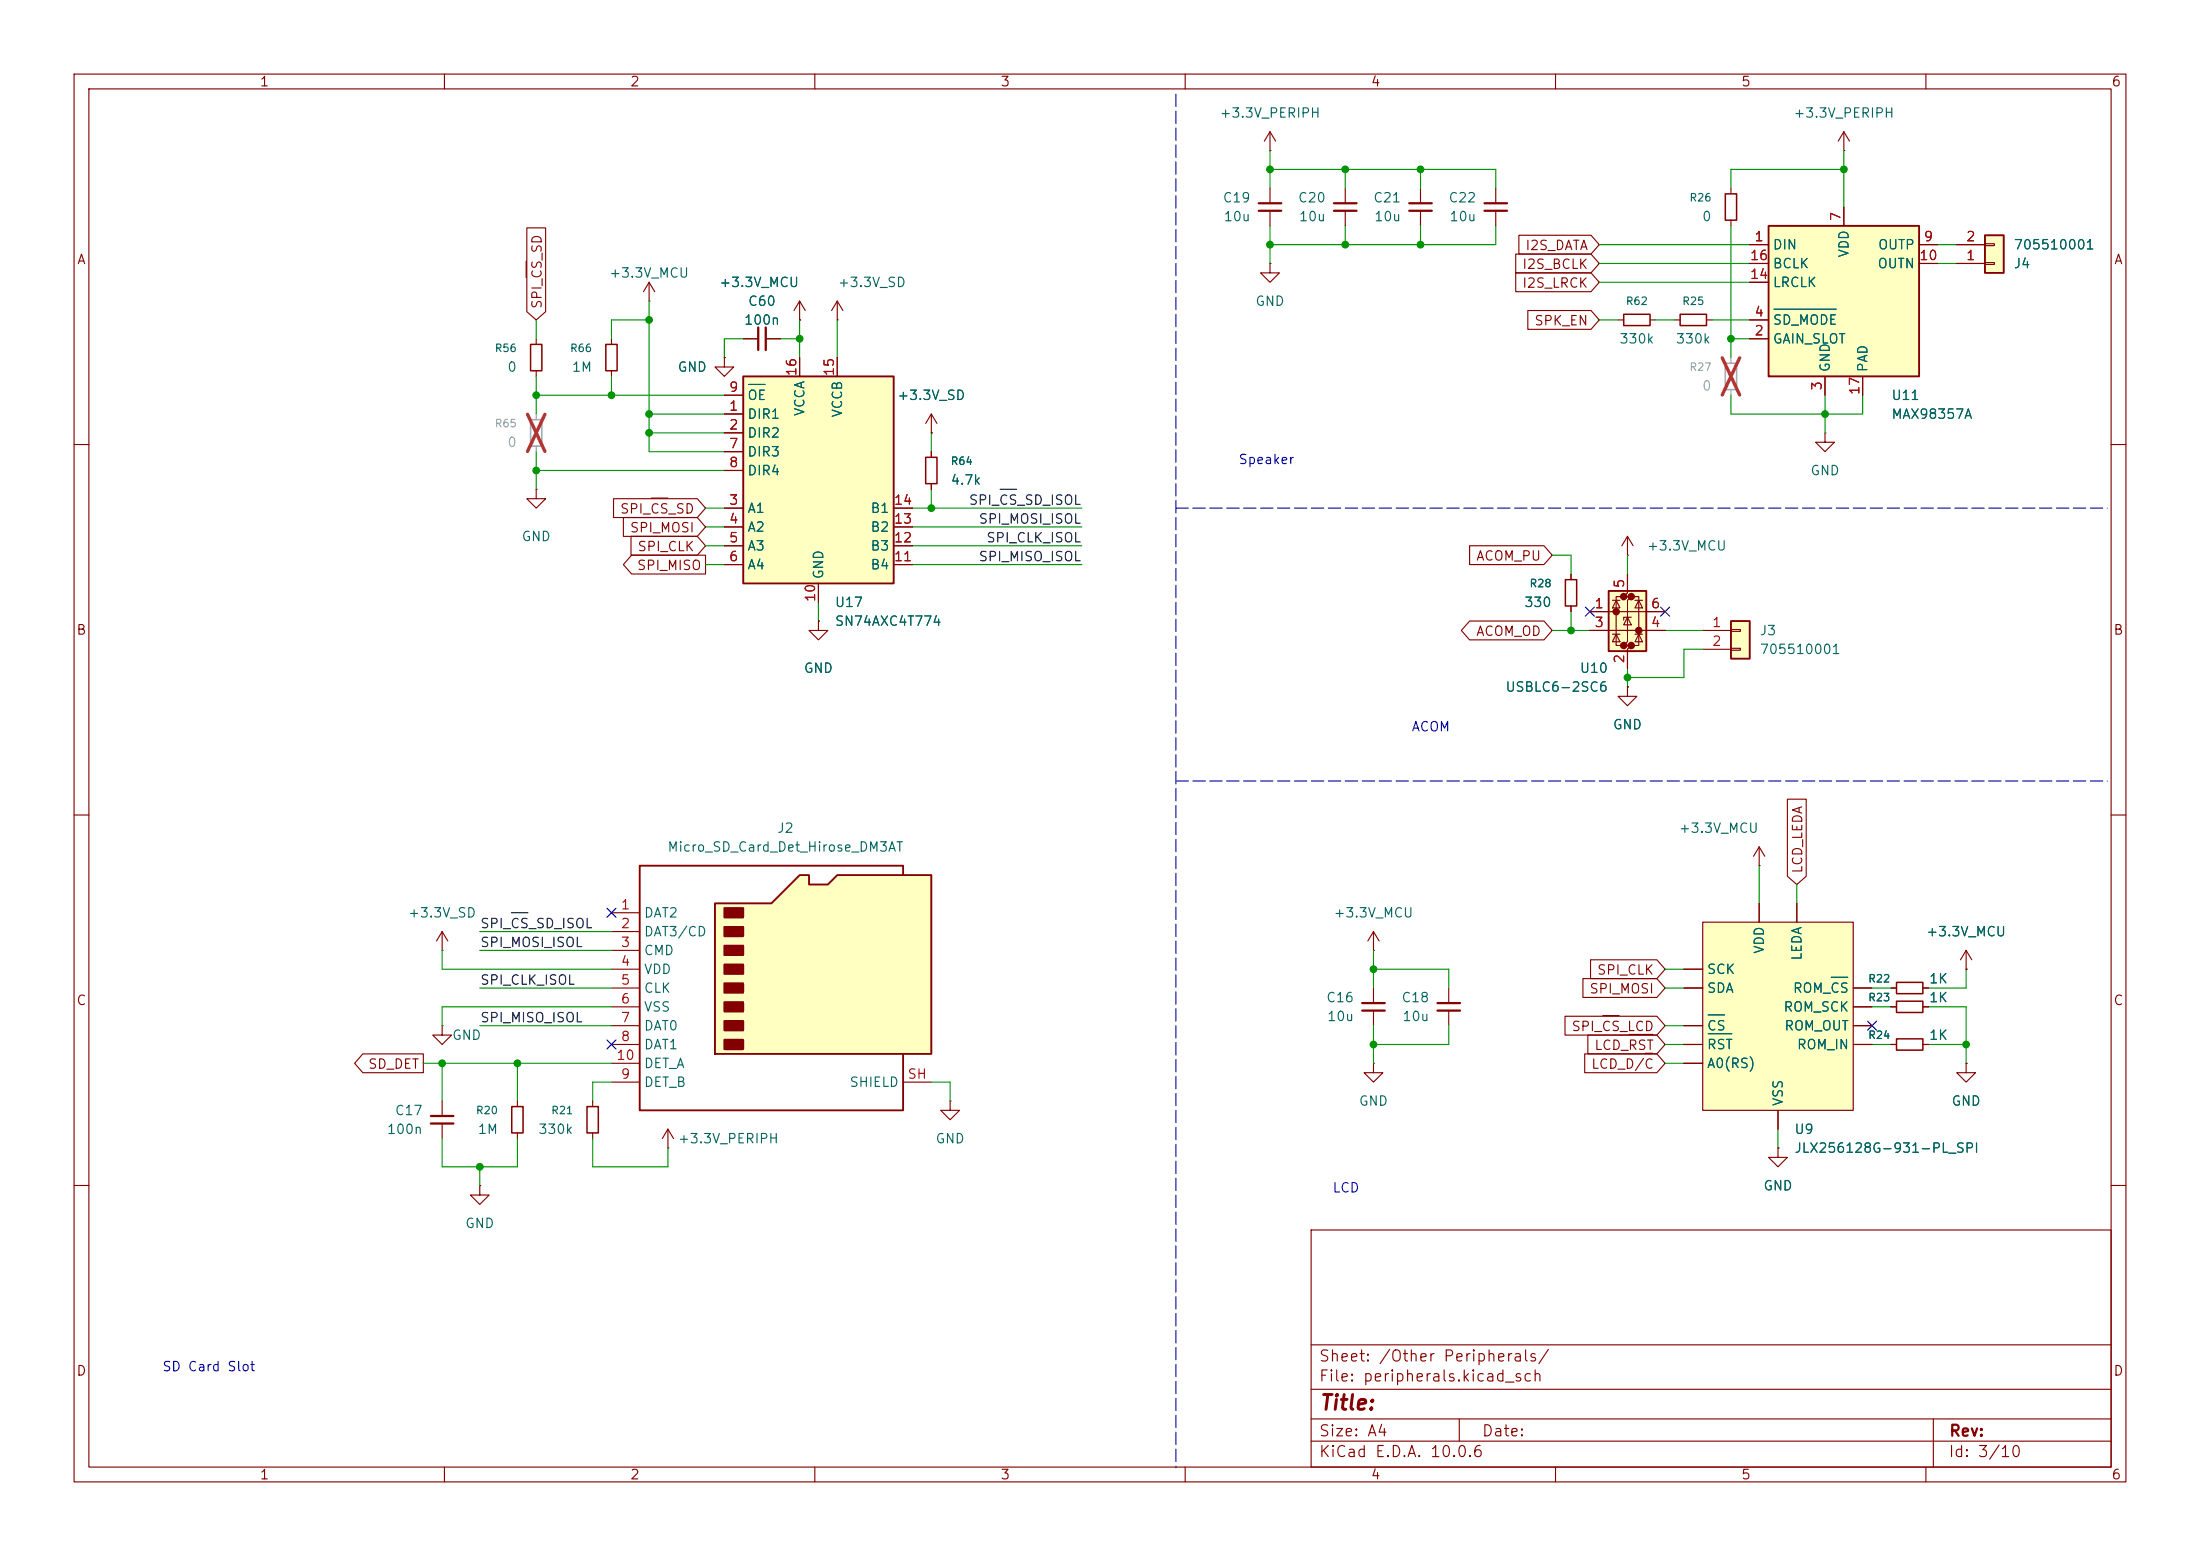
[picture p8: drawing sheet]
<svg xmlns="http://www.w3.org/2000/svg" width="297mm" height="210mm" viewBox="0 0 297 210" stroke-linecap="round" stroke-linejoin="round" font-family="sans-serif">
<g fill="none" stroke="#840000" stroke-width=".15">
<path d="M10 10h277v190h-277zM12 12h273v186h-273zM60 10v2M110 10v2M160 10v2M171.4 17.8v2.5M171.4 17.8l-.7 1.3M171.4 17.8l.8 1.3M210 10v2M248.9 17.8l-.7 1.3M248.9 17.8l.8 1.3M248.9 17.8v2.5"/>
<path d="M260 10v2M171.4 35.6v1.2h1.3l-1.3 1.3-1.2-1.3h1.2M171.4 35.6h.1M171.4 20.3h.1M171.4 25.4v2M171.4 28.4v2.1M181.6 25.4v2M181.6 28.4v2.1M201.9 25.4v2M201.9 28.4v2.1M233.7 25.4v.8M233.7 29.7v.8"/>
<path d="M248.9 20.3h.1M97.8 48.3v1.2h1.3l-1.3 1.3-1.3-1.3h1.3M97.8 48.3h.1M100.3 45.7h2.1M103.4 45.7h2M10 60h2M285 60h2M110.5 83.8v1.3h1.3l-1.3 1.3-1.3-1.3h1.3M110.5 83.8h.1M10 110h2M285 110h2M59.7 128.3h.1"/>
<path d="M59.7 125.7l-.8 1.3M59.7 125.7l.8 1.3M59.7 125.7v2.6M185.4 133.4v2M185.4 136.4v2M80 148.6v.8M80 152.9v.8M128.3 148.6v1.3h1.2l-1.2 1.2-1.3-1.2h1.3M128.3 148.6h.1M10 160h2M64.8 160v1.3h1.2l-1.2 1.3-1.3-1.3h1.3M64.8 160h.1"/>
<path d="M177 166h108v32h-108zM285 160h2M60 198v2M110 198v2M160 198v2M177 194.5h108M177 191.5h108M177 187.5h108M177 181.5h108M197 191.5v3M210 198v2M260 198v2"/>
<path d="M261 191.5v6.5"/>
</g>
<path d="M232.9 26.2h1.5v3.5h-1.5zM79.2 149.4h1.6v3.5h-1.6z" fill="none" stroke="#840000" stroke-width=".2"/>
<path d="M169.9 27.4h3.1M169.9 28.4h3.1M180.1 27.4h3M180.1 28.4h3M200.4 27.4h3.1M200.4 28.4h3.1M102.4 44.2v3M103.4 44.2v3M183.9 135.4h3M183.9 136.4h3" fill="none" stroke="#840000" stroke-width=".3"/>
<path d="M100.3 50.8h20.3v27.9h-20.3z" fill="#ffffc2"/>
<path d="M100.3 50.8h20.3v27.9h-20.3z" fill="none" stroke="#840000" stroke-width=".25"/>
<g fill="none" stroke="#840000" stroke-width=".15">
<path d="M191.8 25.4v2M191.8 28.4v2.1M97.8 55.9h2.5M97.8 58.4h2.5M97.8 53.3h2.5M107.9 48.3v2.5M113 48.3v2.5M125.7 58.4h.1M125.7 55.9l-.7 1.3M125.7 55.9l.8 1.3M125.7 55.9v2.5M218.4 43.2h.8"/>
<path d="M222.8 43.2h.7M226.1 43.2h.7M230.4 43.2h.7M97.8 68.6h2.5M97.8 71.1h2.5M97.8 73.7h2.5M97.8 76.2h2.5M97.8 61h2.5M97.8 63.5h2.5M110.5 78.7v2.6M120.6 68.6h2.6M120.6 71.1h2.6"/>
<path d="M120.6 73.7h2.6M120.6 76.2h2.6M69.8 148.6v.8M69.8 152.9v.8"/>
</g>
<path d="M101.1 51.9h2.2" fill="none" stroke="#006464" stroke-width=".15"/>
<path d="M190.2 27.4h3.1M190.2 28.4h3.1" fill="none" stroke="#840000" stroke-width=".3"/>
<path d="M232.9 49h1.5v3.6h-1.5z" fill="none" stroke="#a1a1a1" stroke-width=".2"/>
<path d="M233.7 48.3v.7M233.7 52.6v.7" fill="none" stroke="#a1a1a1" stroke-width=".15"/>
<path d="M232.5 48.3l2.4 5M234.9 48.3l-2.4 5" fill="none" stroke="#e12e31" stroke-width=".46"/>
<path d="M219.2 42.4h3.6v1.5h-3.6zM226.8 42.4h3.6v1.5h-3.6zM69.1 149.4h1.5v3.5h-1.5z" fill="none" stroke="#840000" stroke-width=".2"/>
<path d="M238.8 30.5h20.3v20.3h-20.3z" fill="#ffffc2"/>
<path d="M238.8 30.5h20.3v20.3h-20.3z" fill="none" stroke="#840000" stroke-width=".25"/>
<path d="M236.2 33h2.6M236.2 35.6h2.6M236.2 38.1h2.6M248.9 27.9v2.6M259.1 33h2.5M259.1 35.6h2.5M236.2 45.7h2.6M236.2 43.2h2.6M246.4 50.8v2.5M251.5 50.8v2.5" fill="none" stroke="#840000" stroke-width=".15"/>
<path d="M239.5 41.7h8.4" fill="none" stroke="#006464" stroke-width=".15"/>
<path d="M268 31.8h2.5v5h-2.5z" fill="#ffffc2"/>
<path d="M268 31.8h2.5v5h-2.5z" fill="none" stroke="#840000" stroke-width=".25"/>
<path d="M264.2 35.6h3.8M264.2 33h3.8M268 35.4h1.2v.3h-1.2zM268 32.9h1.2v.2h-1.2z" fill="none" stroke="#840000" stroke-width=".15"/>
<path d="M96.5 121.9h7.6l3.8-3.8h1.3v1.3h2.6l1.2-1.3h12.7v24.1h-29.2z" fill="#ffffc2"/>
<path d="M121.9 118.1v-1.3h-35.5v33.1h35.5v-7.7M96.5 121.9h7.6l3.8-3.8h1.3v1.3h2.6l1.2-1.3h12.7v24.1h-29.2z" fill="none" stroke="#840000" stroke-width=".25"/>
<g fill="#840000" stroke="#840000" stroke-width=".25">
<path d="M97.8 122.6h2.5v1.2h-2.5z"/>
<path d="M97.8 125.1h2.5v1.3h-2.5z"/>
<path d="M97.8 127.6h2.5v1.3h-2.5z"/>
<path d="M97.8 130.2h2.5v1.2h-2.5z"/>
<path d="M97.8 132.7h2.5v1.3h-2.5z"/>
<path d="M97.8 135.3h2.5v1.2h-2.5z"/>
<path d="M97.8 137.8h2.5v1.3h-2.5z"/>
<path d="M97.8 140.3h2.5v1.3h-2.5z"/>
</g>
<g fill="none" stroke="#840000" stroke-width=".15">
<path d="M59.7 138.4v1.3h1.3l-1.3 1.3-1.3-1.3h1.3M59.7 138.4h.1M82.5 123.2h3.9M82.5 125.7h3.9M82.5 128.3h3.9M82.5 130.8h3.9M82.5 133.4h3.9M82.5 135.9h3.9M82.5 138.4h3.9M185.4 128.3h.1M185.4 125.7l-.7 1.3M185.4 125.7l.8 1.3"/>
<path d="M185.4 125.7v2.6M82.5 141h3.9M82.5 146.1h3.9M82.5 143.5h3.9M90.2 154.9h.1M90.2 152.4l-.8 1.3M90.2 152.4l.7 1.3M90.2 152.4v2.5M121.9 146.1h3.8"/>
</g>
<path d="M217.2 79.8h5v8.1h-5z" fill="#ffffc2"/>
<g fill="#840000" stroke="#840000" stroke-width=".51">
<circle cx="218.2" cy="82.5" r=".25"/>
<circle cx="219.2" cy="80.5" r=".25"/>
<circle cx="219.2" cy="87.1" r=".25"/>
<circle cx="220.2" cy="80.5" r=".25"/>
<circle cx="220.2" cy="87.1" r=".25"/>
<circle cx="221.2" cy="85.1" r=".25"/>
</g>
<g fill="none" stroke="#840000" stroke-width=".15">
<path d="M82.5 45.7v.8M82.5 50v.8M107.9 43.2h.1M107.9 40.6l-.7 1.3M107.9 40.6l.8 1.3M107.9 40.6v2.6M113 43.2h.1M113 40.6l-.7 1.3M113 40.6l.8 1.3M113 40.6v2.6M246.4 58.4v1.3h1.2l-1.2 1.3-1.3-1.3h1.3M246.4 58.4h.1"/>
<path d="M219.7 77.5v2.5l-.5 .5h1l-.5 .5v5.6l-.5 .5h1l-.5 .5v2.6M214.6 82.6h10.2M214.6 85.1h10.2M217.7 85.6h1M217.7 81h1M218.2 81l.5 1h-1zM218.2 85.6l.5 1h-1zM219.2 80.5h-1v6.6h1M219.7 83.3l.5 1h-1zM220.2 83.3h-1v.4M220.2 80.5h1v6.6h-1M220.7 85.6h1"/>
<path d="M220.7 81h1M221.2 81l.5 1h-1zM221.2 85.6l.5 1h-1zM255.3 135.9h.7M255.3 133.4h.7M259.6 135.9h.7M259.6 133.4h.7M59.7 148.6v2M59.7 151.6v2.1M255.3 141h.7M259.6 141h.7M265.4 143.5v1.3h1.3l-1.3 1.3-1.2-1.3h1.2"/>
<path d="M265.4 143.5h.1"/>
</g>
<path d="M217.2 79.8h5v8.1h-5z" fill="none" stroke="#840000" stroke-width=".25"/>
<path d="M81.8 46.5h1.5v3.5h-1.5zM256 135.1h3.6v1.6h-3.6zM256 132.6h3.6v1.5h-3.6zM256 140.2h3.6v1.5h-3.6z" fill="none" stroke="#840000" stroke-width=".2"/>
<path d="M58.2 150.6h3M58.2 151.6h3" fill="none" stroke="#840000" stroke-width=".3"/>
<path d="M229.9 124.5h20.3v25.4h-20.3z" fill="#ffffc2"/>
<g fill="none" stroke="#840000" stroke-width=".15">
<path d="M87.6 38.1l-.7 1.3M87.6 38.1l.8 1.3M87.6 38.1v2.5M72.4 45.7v.8M72.4 50v.8M87.6 40.6h.1M125.7 61v.7M125.7 65.3v.7M212.1 77.5v.7M219.7 74.9h.1M219.7 72.4l-.8 1.3M219.7 72.4l.8 1.3"/>
<path d="M219.7 72.4v2.5M212.1 81.8v.8M237.5 116.8h.1M237.5 114.3v2.5M237.5 114.3l-.8 1.3M237.5 114.3l.8 1.3M195.6 133.4v2M195.6 136.4v2M227.3 138.4h2.6M227.3 130.8h2.6M227.3 133.4h2.6M229.9 124.5h20.3v25.4h-20.3z"/>
<path d="M237.5 121.9v2.6M242.6 121.9v2.6M250.2 138.4h2.5M250.2 135.9h2.5M250.2 133.4h2.5M227.3 141h2.6M227.3 143.5h2.6M240 154.9v1.3h1.3l-1.3 1.3-1.2-1.3h1.2M240 154.9h.1M240 149.9v2.5M250.2 141h2.5"/>
</g>
<path d="M230.6 139.5h3.2M230.6 137h2.2M247.2 131.9h2.3" fill="none" stroke="#006464" stroke-width=".15"/>
<path d="M71.6 46.5h1.6v3.5h-1.6zM125 61.7h1.5v3.6h-1.5zM211.3 78.2h1.6v3.6h-1.6z" fill="none" stroke="#840000" stroke-width=".2"/>
<path d="M71.6 56.6h1.6v3.6h-1.6z" fill="none" stroke="#a1a1a1" stroke-width=".2"/>
<path d="M72.4 55.9v.7M72.4 60.2v.8" fill="none" stroke="#a1a1a1" stroke-width=".15"/>
<path d="M71.2 55.9l2.4 5M73.6 55.9l-2.4 5" fill="none" stroke="#e12e31" stroke-width=".46"/>
<path d="M194.1 135.4h3M194.1 136.4h3" fill="none" stroke="#840000" stroke-width=".3"/>
<path d="M233.7 83.8h2.5v5.1h-2.5z" fill="#ffffc2"/>
<path d="M233.7 83.8h2.5v5.1h-2.5z" fill="none" stroke="#840000" stroke-width=".25"/>
<g fill="none" stroke="#840000" stroke-width=".15">
<path d="M71 35.2v2.3M71.1 30.8h2.6v11.3l-1.3 1.1-1.3-1.1zM204.6 34.3h10.2l1.1 1.3-1.1 1.2h-10.2zM204.6 36.8h10.2l1.1 1.3-1.1 1.3h-10.2zM205 31.7h9.8l1.1 1.3-1.1 1.3h-9.8zM236.2 35.6h2.6M236.2 33h2.6M236.2 38.1h2.6M248.9 27.9v2.6M259.1 35.6h2.5M259.1 33h2.5M264.2 35.6h3.8"/>
<path d="M264.2 33h3.8M97.8 48.3h.1M97.8 55.9h2.5M97.8 58.4h2.5M97.8 53.3h2.5M100.3 45.7h2.1M103.4 45.7h2M107.9 43.2h.1M107.9 48.3v2.5M113 48.3v2.5M125.7 58.4h.1M206.3 41.9h8.5l1.1 1.3-1.1 1.3h-8.5z"/>
<path d="M236.2 45.7h2.6M236.2 43.2h2.6M246.4 50.8v2.5M251.5 50.8v2.5M72.4 66v1.3h1.3l-1.3 1.3-1.3-1.3h1.3M72.4 66h.1M82.8 67.3h11.3l1.1 1.3-1.1 1.3h-11.3zM84.2 69.8h9.9l1.1 1.3-1.1 1.3h-9.9zM85.2 72.4h8.9l1.1 1.3-1.1 1.2h-8.9zM85.3 74.9h9.9v2.6h-9.9l-1.1-1.3zM87.9 67.2h2.2M97.8 68.6h2.5"/>
<path d="M97.8 71.1h2.5M97.8 73.7h2.5M97.8 76.2h2.5M97.8 61h2.5M97.8 63.5h2.5M110.5 78.7v2.6M120.6 68.6h2.6M120.6 71.1h2.6M120.6 73.7h2.6M120.6 76.2h2.6M125.7 61v.7M125.7 65.3v.7"/>
<path d="M198.4 73.7h10l1.1 1.2-1.1 1.3h-10zM212.1 77.5v.7M219.7 77.5v2.5M110.5 83.8h.1M198.4 83.8h10l1.1 1.3-1.1 1.3h-10l-1.1-1.3zM212.1 81.8v.8M214.6 85.1h2.6M214.6 82.6h2.6M219.7 92.7v1.3h1.3l-1.3 1.3-1.3-1.3h1.3M219.7 92.7h.1M219.7 87.6v2.6M222.2 85.1h2.6"/>
<path d="M222.2 82.6h2.6M229.9 85.1h3.8M229.9 87.6h3.8M233.7 85h1.2v.2h-1.2zM233.7 87.5h1.2v.3h-1.2zM241.3 107.9h2.5v10.4l-1.2 1.1-1.3-1.1zM211.3 137.2h12.4l1.1 1.2-1.1 1.3h-12.4zM213.7 132.1h10l1.1 1.3-1.1 1.2h-10zM214.4 139.7h9.3l1.1 1.3-1.1 1.2h-9.3zM214.7 129.5h9l1.1 1.3-1.1 1.3h-9zM216.4 137.1h2.2M219.9 139.6h3.2"/>
<path d="M227.3 138.4h2.6M227.3 130.8h2.6M227.3 133.4h2.6M237.5 121.9v2.6M242.6 121.9v2.6M250.2 138.4h2.5M250.2 135.9h2.5M250.2 133.4h2.5M255.3 135.9h.7M255.3 133.4h.7M259.6 135.9h.7M259.6 133.4h.7"/>
<path d="M265.4 130.8h.1M265.4 128.3l-.7 1.2M265.4 128.3l.8 1.2M265.4 128.3v2.5M49 142.2h8.1v2.6h-8.1l-1.1-1.3zM185.4 143.5v1.3h1.3l-1.3 1.3-1.3-1.3h1.3M185.4 143.5h.1M213.9 142.2h9.8l1.1 1.3-1.1 1.3h-9.8zM222.1 142.2h1M227.3 141h2.6M227.3 143.5h2.6M240 154.9h.1"/>
<path d="M240 149.9v2.5M250.2 141h2.5M255.3 141h.7M259.6 141h.7M265.4 143.5h.1"/>
</g>
<path d="M135 66h2.2M69 123.2h2.3" fill="none" stroke="#0f0f0f" stroke-width=".15"/>
<path d="M158.7 12.7v185.4M158.7 68.6h125.8M158.7 105.4h125.8" fill="none" stroke="#0000c2" stroke-width=".15" stroke-dasharray="1.7 .6"/>
<g fill="none" stroke="#009600" stroke-width=".15">
<path d="M171.4 22.9h30.5v2.5M171.4 20.3v5.1M171.4 30.5v5.1M181.6 22.9v2.5M181.6 30.5v2.5M191.8 22.9v2.5M191.8 30.5v2.5M201.9 30.5v2.5h-30.5M215.9 33h20.3M215.9 35.6h20.3M215.9 38.1h20.3M233.7 30.5v17.8"/>
<path d="M248.9 22.9h-15.2v2.5M248.9 20.3v7.6M261.6 33h2.6M261.6 35.6h2.6M72.4 53.3h25.4M72.4 43.2v2.5M72.4 50.8v5.1M82.5 50.8v2.5M87.6 55.9h10.2M87.6 40.6v20.4h10.2M87.6 43.2h-5.1v2.5M87.6 58.4h10.2"/>
<path d="M100.3 45.7h-2.5v2.6M105.4 45.7h2.5M107.9 43.2v5.1M113 43.2v5.1M125.7 58.4v2.6M215.9 43.2h2.5M223.5 43.2h2.6M231.1 43.2h5.1M233.7 53.3v2.6h17.8v-2.6M233.7 45.7h2.5M246.4 53.3v5.1M72.4 63.5h25.4"/>
<path d="M72.4 61v5M95.2 68.6h2.6M95.2 76.2h2.6M95.2 71.1h2.6M95.2 73.7h2.6M123.2 68.6h22.8M123.2 76.2h22.8M123.2 71.1h22.8M123.2 73.7h22.8M125.7 66v2.6M209.5 74.9h2.6v2.6M219.7 74.9v2.6"/>
<path d="M110.5 81.3v2.5M209.5 85.1h5.1M212.1 82.6v2.5M219.7 90.2v2.5M224.8 85.1h5.1M229.9 87.6h-2.6v3.8h-7.6M237.5 116.8v5.1M242.6 119.4v2.5M59.7 128.3v2.5h22.8M64.8 138.4h17.7M64.8 133.4h17.7M64.8 128.3h17.7"/>
<path d="M64.8 125.7h17.7M82.5 135.9h-22.8v2.5M185.4 130.8h10.2v2.6M185.4 128.3v5.1M185.4 138.4v5.1M195.6 138.4v2.6h-10.2M224.8 138.4h2.5M224.8 130.8h2.5M224.8 133.4h2.5M252.7 135.9h2.6M252.7 133.4h2.6M260.3 135.9h5.1v7.6"/>
<path d="M265.4 130.8v2.6h-5.1M57.1 143.5h25.4M59.7 143.5v5.1M59.7 153.7v3.8h10.1v-3.8M64.8 157.5v2.5M69.8 143.5v5.1M80 153.7v3.8h10.2v-2.6M82.5 146.1h-2.5v2.5M125.7 146.1h2.6v2.5M224.8 141h2.5M224.8 143.5h2.5M240 152.4v2.5"/>
<path d="M252.7 141h2.6M260.3 141h5.1"/>
</g>
<path d="M214 81.9l1.2 1.3M215.2 81.9l-1.2 1.3M224.2 81.9l1.2 1.3M225.4 81.9l-1.2 1.3M81.9 122.6l1.3 1.2M83.2 122.6l-1.3 1.2M252.1 137.8l1.2 1.2M253.3 137.8l-1.2 1.2M81.9 140.4l1.3 1.2M83.2 140.4l-1.3 1.2" fill="none" stroke="#000084" stroke-width=".15"/>
<path d="M101.1 51.9h2.2M239.5 41.7h8.4M230.6 139.5h3.2M230.6 137h2.2M247.2 131.9h2.3" fill="none" stroke="#006464" stroke-width=".15"/>
<g fill="#009600" stroke="#009600" stroke-width=".14">
<circle cx="219.7" cy="91.4" r=".46"/>
<circle cx="212.1" cy="85.1" r=".46"/>
<circle cx="246.4" cy="55.9" r=".46"/>
<circle cx="171.4" cy="22.9" r=".46"/>
<circle cx="171.4" cy="33" r=".46"/>
<circle cx="191.8" cy="22.9" r=".46"/>
<circle cx="181.6" cy="22.9" r=".46"/>
<circle cx="181.6" cy="33" r=".46"/>
<circle cx="191.8" cy="33" r=".46"/>
<circle cx="185.4" cy="130.8" r=".46"/>
<circle cx="185.4" cy="141" r=".46"/>
<circle cx="248.9" cy="22.9" r=".46"/>
<circle cx="233.7" cy="45.7" r=".46"/>
<circle cx="265.4" cy="141" r=".46"/>
<circle cx="82.5" cy="53.3" r=".46"/>
<circle cx="72.4" cy="53.3" r=".46"/>
<circle cx="87.6" cy="43.2" r=".46"/>
<circle cx="87.6" cy="58.4" r=".46"/>
<circle cx="87.6" cy="55.9" r=".46"/>
<circle cx="72.4" cy="63.5" r=".46"/>
<circle cx="64.8" cy="157.5" r=".46"/>
<circle cx="69.8" cy="143.5" r=".46"/>
<circle cx="59.7" cy="143.5" r=".46"/>
<circle cx="125.7" cy="68.6" r=".46"/>
<circle cx="107.9" cy="45.7" r=".46"/>
</g>
<text font-size="2" fill="#840000" x="178" y="190.8">Title:</text>
<g font-size="1.5" fill="#840000">
<text x="178" y="184.1">Sheet: /Other Peripherals/</text>
<text x="178" y="186.8">File: peripherals.kicad_sch</text>
<text x="178" y="197">KiCad E.D.A. 10.0.6</text>
<text x="178" y="194.2">Size: A4</text>
<text x="200" y="194.2">Date:</text>
<text x="263" y="197">Id: 3/10</text>
<text x="263" y="194.2">Rev:</text>
</g>
<g font-size="1.3" fill="#840000">
<text x="35" y="12">1</text>
<text x="85" y="12">2</text>
<text x="135" y="12">3</text>
<text x="185" y="12">4</text>
<text x="235" y="12">5</text>
<text x="285" y="12">6</text>
<text x="10.3" y="36">A</text>
<text x="205.8" y="34.1">I2S_DATA</text>
<text x="285.3" y="36">A</text>
<text x="73.4" y="41.8" transform="rotate(-90 73.4 41.8)">SPI_CS_SD</text>
<text x="205.4" y="36.6">I2S_BCLK</text>
<text x="205.4" y="39.2">I2S_LRCK</text>
<text x="207" y="44.2">SPK_EN</text>
<text x="83.6" y="69.6">SPI_CS_SD</text>
<text x="84.9" y="72.2">SPI_MOSI</text>
<text x="85.9" y="77.3">SPI_MISO</text>
<text x="86" y="74.7">SPI_CLK</text>
<text x="199.2" y="76">ACOM_PU</text>
<text x="10.2" y="86">B</text>
<text x="199.2" y="86.1">ACOM_OD</text>
<text x="285.2" y="86">B</text>
<text x="243.6" y="118" transform="rotate(-90 243.6 118)">LCD_LEDA</text>
<text x="215.5" y="131.9">SPI_CLK</text>
<text x="10.2" y="136">C</text>
<text x="214.5" y="134.4">SPI_MOSI</text>
<text x="285.2" y="136">C</text>
<text x="212.1" y="139.5">SPI_CS_LCD</text>
<text x="215.2" y="142">LCD_RST</text>
<text x="49.6" y="144.6">SD_DET</text>
<text x="214.7" y="144.6">LCD_D/C</text>
<text x="10.2" y="186">D</text>
<text x="285.2" y="186">D</text>
<text x="35" y="200">1</text>
<text x="85" y="200">2</text>
<text x="135" y="200">3</text>
<text x="185" y="200">4</text>
<text x="235" y="200">5</text>
<text x="285" y="200">6</text>
</g>
<g font-size="1.3" fill="#006464">
<text x="164.5" y="16.2">+3.3V_PERIPH</text>
<text x="242" y="16.2">+3.3V_PERIPH</text>
<text x="165" y="27.6">C19</text>
<text x="175.1" y="27.6">C20</text>
<text x="185.3" y="27.6">C21</text>
<text x="195.5" y="27.6">C22</text>
<text x="165.1" y="30.2">10u</text>
<text x="175.3" y="30.2">10u</text>
<text x="185.4" y="30.2">10u</text>
<text x="195.6" y="30.2">10u</text>
<text x="229.7" y="30.2">0</text>
<text x="239.2" y="34">DIN</text>
<text x="249.9" y="34.8" transform="rotate(-90 249.9 34.8)">VDD</text>
<text x="253.4" y="34">OUTP</text>
<text x="271.8" y="34">705510001</text>
<text x="82.2" y="37.8">+3.3V_MCU</text>
<text x="97" y="39.1">+3.3V_MCU</text>
<text x="100.9" y="41.6">C60</text>
<text x="113" y="39.1">+3.3V_SD</text>
<text x="169.4" y="41.6">GND</text>
<text x="239.2" y="39.1">LRCLK</text>
<text x="239.2" y="36.5">BCLK</text>
<text x="253.4" y="36.5">OUTN</text>
<text x="271.8" y="36.5">J4</text>
<text x="100.4" y="44.1">100n</text>
<text x="218.5" y="46.7">330k</text>
<text x="226.1" y="46.7">330k</text>
<text x="239.2" y="46.7">GAIN_SLOT</text>
<text x="239.2" y="44.1">SD_MODE</text>
<text x="68.4" y="50.5">0</text>
<text x="77.1" y="50.5">1M</text>
<text x="91.4" y="50.5">GND</text>
<text x="247.3" y="50.3" transform="rotate(-90 247.3 50.3)">GND</text>
<text x="252.4" y="50.3" transform="rotate(-90 252.4 50.3)">PAD</text>
<text x="100.8" y="56.8">DIR1</text>
<text x="100.8" y="59.4">DIR2</text>
<text x="100.8" y="54.3">OE</text>
<text x="108.9" y="56.3" transform="rotate(-90 108.9 56.3)">VCCA</text>
<text x="114" y="56.4" transform="rotate(-90 114 56.4)">VCCB</text>
<text x="121" y="54.3">+3.3V_SD</text>
<text x="255.3" y="54.3">U11</text>
<text x="255.3" y="56.8">MAX98357A</text>
<text x="100.8" y="61.9">DIR3</text>
<text x="100.8" y="64.5">DIR4</text>
<text x="128.3" y="65.7">4.7k</text>
<text x="244.3" y="64.5">GND</text>
<text x="100.8" y="69.5">A1</text>
<text x="117.4" y="69.5">B1</text>
<text x="70.3" y="73.4">GND</text>
<text x="100.8" y="72.1">A2</text>
<text x="100.8" y="74.6">A3</text>
<text x="100.8" y="77.2">A4</text>
<text x="117.4" y="77.2">B4</text>
<text x="117.4" y="74.6">B3</text>
<text x="117.4" y="72.1">B2</text>
<text x="222.2" y="74.6">+3.3V_MCU</text>
<text x="111.5" y="78.3" transform="rotate(-90 111.5 78.3)">GND</text>
<text x="112.6" y="82.2">U17</text>
<text x="205.7" y="82.2">330</text>
<text x="112.6" y="84.8">SN74AXC4T774</text>
<text x="237.5" y="86.1">J3</text>
<text x="237.5" y="88.6">705510001</text>
<text x="108.4" y="91.1">GND</text>
<text x="203.1" y="93.7">USBLC6-2SC6</text>
<text x="213.2" y="91.1">U10</text>
<text x="217.6" y="98.8">GND</text>
<text x="104.8" y="112.7">J2</text>
<text x="226.5" y="112.7">+3.3V_MCU</text>
<text x="90" y="115.3">Micro_SD_Card_Det_Hirose_DM3AT</text>
<text x="55" y="124.2">+3.3V_SD</text>
<text x="86.8" y="124.2">DAT2</text>
<text x="179.9" y="124.2">+3.3V_MCU</text>
<text x="86.8" y="126.7">DAT3/CD</text>
<text x="86.8" y="129.2">CMD</text>
<text x="86.8" y="131.8">VDD</text>
<text x="230.4" y="131.8">SCK</text>
<text x="238.5" y="128.8" transform="rotate(-90 238.5 128.8)">VDD</text>
<text x="243.5" y="129.7" transform="rotate(-90 243.5 129.7)">LEDA</text>
<text x="260" y="126.7">+3.3V_MCU</text>
<text x="86.8" y="134.3">CLK</text>
<text x="86.8" y="136.9">VSS</text>
<text x="179" y="135.6">C16</text>
<text x="189.1" y="135.6">C18</text>
<text x="230.4" y="134.3">SDA</text>
<text x="240.7" y="136.9">ROM_SCK</text>
<text x="242" y="134.3">ROM_CS</text>
<text x="260.3" y="135.6">1K</text>
<text x="260.3" y="133">1K</text>
<text x="60.9" y="140.7">GND</text>
<text x="86.8" y="139.4">DAT0</text>
<text x="86.8" y="141.9">DAT1</text>
<text x="179.1" y="138.1">10u</text>
<text x="189.2" y="138.1">10u</text>
<text x="230.4" y="141.9">RST</text>
<text x="230.4" y="139.4">CS</text>
<text x="240.8" y="139.4">ROM_OUT</text>
<text x="242.5" y="141.9">ROM_IN</text>
<text x="260.3" y="140.7">1K</text>
<text x="86.8" y="147">DET_B</text>
<text x="86.8" y="144.5">DET_A</text>
<text x="114.6" y="147">SHIELD</text>
<text x="183.4" y="149.6">GND</text>
<text x="230.4" y="144.5">A0(RS)</text>
<text x="241" y="149.4" transform="rotate(-90 241 149.4)">VSS</text>
<text x="263.4" y="149.6">GND</text>
<text x="52.1" y="153.4">100n</text>
<text x="53.2" y="150.8">C17</text>
<text x="64.4" y="153.4">1M</text>
<text x="72.6" y="153.4">330k</text>
<text x="91.4" y="154.6">+3.3V_PERIPH</text>
<text x="126.2" y="154.6">GND</text>
<text x="242.2" y="153.4">U9</text>
<text x="242.2" y="155.9">JLX256128G-931-PL_SPI</text>
<text x="238" y="161">GND</text>
<text x="62.7" y="166.1">GND</text>
</g>
<g font-size="1.3" fill="#a90000">
<text x="248.8" y="29.9" transform="rotate(-90 248.8 29.9)">7</text>
<text x="236.2" y="35.4">16</text>
<text x="236.8" y="32.9">1</text>
<text x="259" y="35.4">10</text>
<text x="259.6" y="32.9">9</text>
<text x="265.3" y="35.4">1</text>
<text x="265.3" y="32.9">2</text>
<text x="236.2" y="38">14</text>
<text x="236.8" y="45.6">2</text>
<text x="236.8" y="43">4</text>
<text x="98.3" y="53.2">9</text>
<text x="107.8" y="50.9" transform="rotate(-90 107.8 50.9)">16</text>
<text x="112.9" y="50.9" transform="rotate(-90 112.9 50.9)">15</text>
<text x="246.2" y="52.8" transform="rotate(-90 246.2 52.8)">3</text>
<text x="251.3" y="53.4" transform="rotate(-90 251.3 53.4)">17</text>
<text x="98.3" y="55.7">1</text>
<text x="98.3" y="58.3">2</text>
<text x="98.3" y="60.8">7</text>
<text x="98.3" y="63.4">8</text>
<text x="98.3" y="68.4">3</text>
<text x="98.3" y="71">4</text>
<text x="120.6" y="71">13</text>
<text x="120.6" y="68.4">14</text>
<text x="98.3" y="73.5">5</text>
<text x="98.3" y="76.1">6</text>
<text x="120.6" y="76.1">11</text>
<text x="120.6" y="73.5">12</text>
<text x="110.4" y="81.3" transform="rotate(-90 110.4 81.3)">10</text>
<text x="215.2" y="82.4">1</text>
<text x="219.6" y="79.5" transform="rotate(-90 219.6 79.5)">5</text>
<text x="222.8" y="82.4">6</text>
<text x="215.2" y="85">3</text>
<text x="219.6" y="89.6" transform="rotate(-90 219.6 89.6)">2</text>
<text x="222.8" y="85">4</text>
<text x="231" y="85">1</text>
<text x="231" y="87.5">2</text>
<text x="83.7" y="123.1">1</text>
<text x="83.7" y="125.6">2</text>
<text x="83.7" y="128.1">3</text>
<text x="83.7" y="130.7">4</text>
<text x="83.7" y="133.2">5</text>
<text x="83.7" y="135.8">6</text>
<text x="83.1" y="143.4">10</text>
<text x="83.7" y="138.3">7</text>
<text x="83.7" y="140.8">8</text>
<text x="83.7" y="145.9">9</text>
<text x="122.4" y="145.9">SH</text>
</g>
<g font-size="1.3" fill="#989898">
<text x="229.7" y="53">0</text>
<text x="68.4" y="60.7">0</text>
</g>
<g font-size="1.3" fill="#0000c2">
<text x="167.1" y="63">Speaker</text>
<text x="190.5" y="99">ACOM</text>
<text x="179.8" y="161.3">LCD</text>
<text x="21.8" y="185.4">SD Card Slot</text>
</g>
<g font-size="1.3" fill="#0f0f0f">
<text x="130.7" y="68.5">SPI_CS_SD_ISOL</text>
<text x="132" y="71">SPI_MOSI_ISOL</text>
<text x="132" y="76.1">SPI_MISO_ISOL</text>
<text x="133.1" y="73.5">SPI_CLK_ISOL</text>
<text x="64.7" y="125.6">SPI_CS_SD_ISOL</text>
<text x="64.7" y="128.1">SPI_MOSI_ISOL</text>
<text x="64.7" y="133.2">SPI_CLK_ISOL</text>
<text x="64.7" y="138.3">SPI_MISO_ISOL</text>
</g>
<g font-size="1" fill="#006464">
<text x="228" y="27.4">R26</text>
<text x="219.4" y="41.4">R62</text>
<text x="227" y="41.4">R25</text>
<text x="66.7" y="47.8">R56</text>
<text x="76.9" y="47.8">R66</text>
<text x="128.3" y="63">R64</text>
<text x="206.4" y="79.5">R28</text>
<text x="252.1" y="135.4">R23</text>
<text x="252.1" y="132.8">R22</text>
<text x="252.1" y="140.5">R24</text>
<text x="64.2" y="150.6">R20</text>
<text x="74.3" y="150.6">R21</text>
</g>
<g font-size="1" fill="#989898">
<text x="228" y="50.3">R27</text>
<text x="66.7" y="57.9">R65</text>
</g>
</svg>
